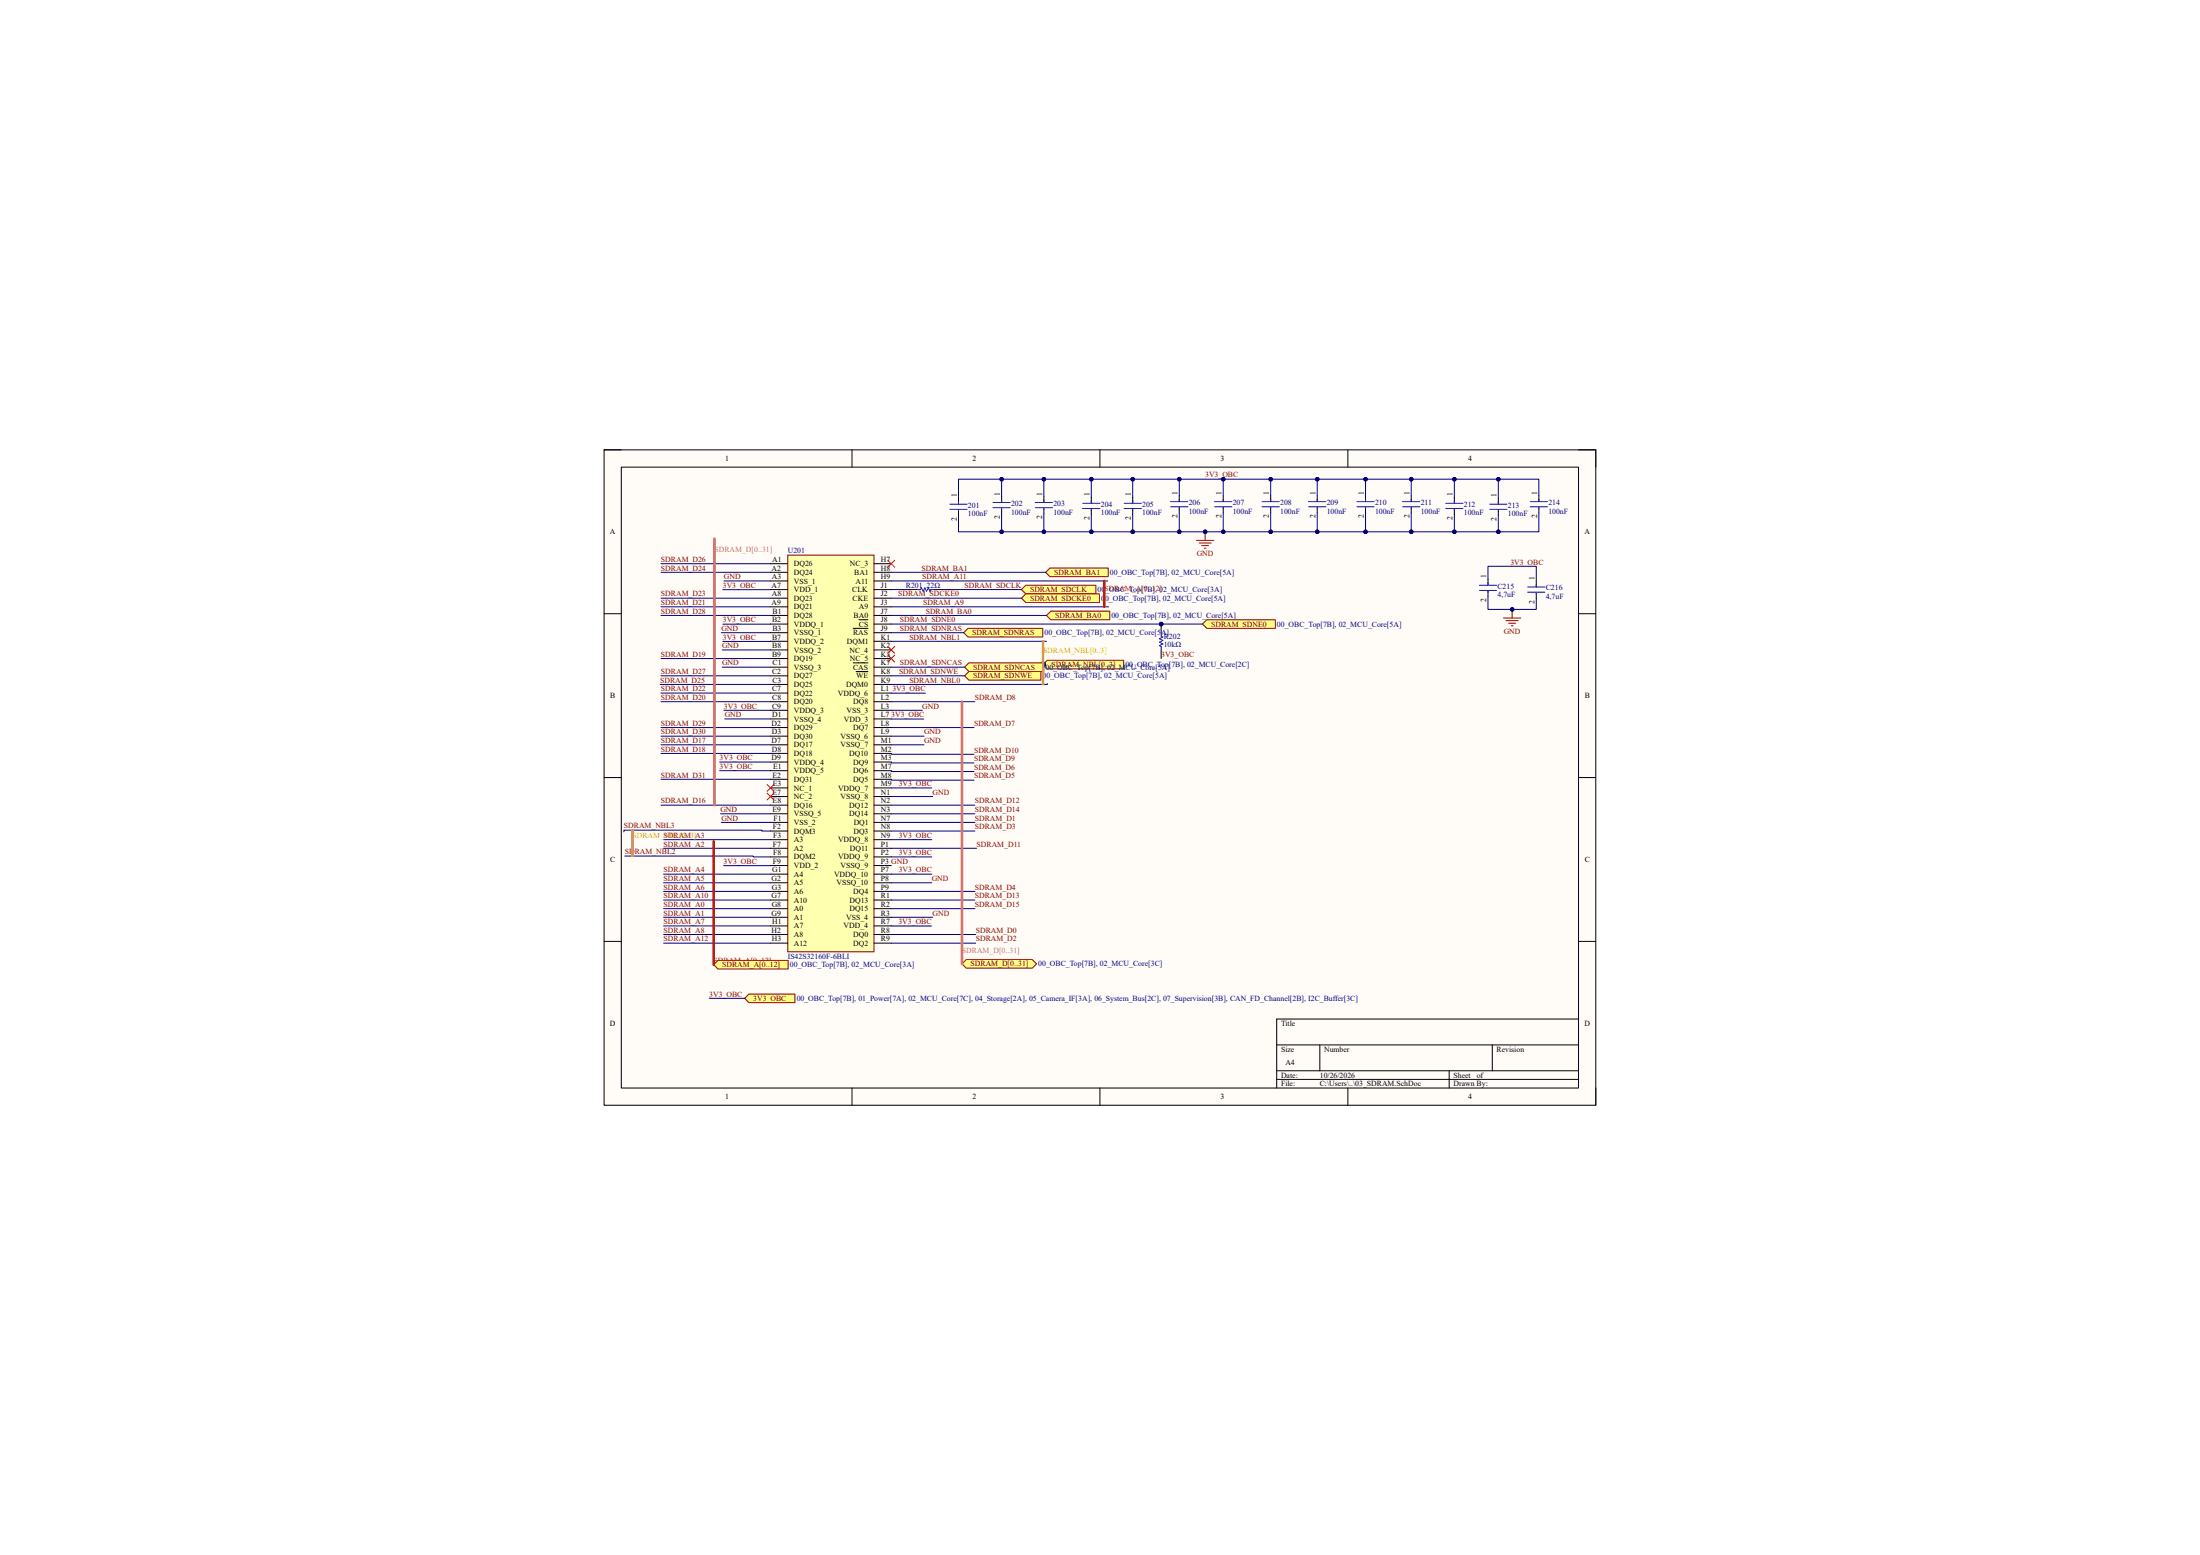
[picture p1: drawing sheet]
<svg xmlns="http://www.w3.org/2000/svg" width="648mm" height="458mm" viewBox="0 0 648 458" stroke-linecap="round" stroke-linejoin="round" font-family="sans-serif">
<path d="M177.9 132.5h292.1v193h-292.1z" fill-rule="evenodd" fill="#fffcf8"/>
<path d="M177.9 132.5h292.1v193h-292.1z" fill="none" stroke="#000" stroke-width=".29"/>
<path d="M183 137.6h281.9v182.9h-281.9z" fill-rule="evenodd" fill="#fffcf8"/>
<g fill="none" stroke="#000" stroke-width=".29">
<path d="M177.9 132.5h5.1M183 137.6h281.9v182.9h-281.9zM251 132.5v5.1M324 132.5v5.1M397 132.5v5.1M464.9 132.5h5.1v5.1M177.9 180.8h5.1M464.9 180.8h5.1M177.9 229h5.1M464.9 229h5.1M177.9 277.3h5.1M464.9 277.3h5.1"/>
<path d="M376 307.8h88.9M376 315.4h88.9M376 317.9h88.9M388.7 307.8v7.6M426.8 315.4v5.1M439.5 307.8v7.6M464.9 300.1h-88.9v20.4M251 320.5v5M324 320.5v5M397 320.5v5M470 320.5v5"/>
</g>
<path d="M232 163.5h25.4v116.8h-25.4z" fill-rule="evenodd" fill="#ffffb0"/>
<path d="M232 163.5h25.4v116.8h-25.4z" fill="none" stroke="#800000" stroke-width=".29"/>
<g fill="none" stroke="#000" stroke-width=".29">
<path d="M226.9 166h5.1M226.9 168.6h5.1M226.9 171.1h5.1M226.9 173.7h5.1M226.9 176.2h5.1M226.9 178.7h5.1M257.4 166h5.1M257.4 168.6h5.1M257.4 171.1h5.1M257.4 173.7h5.1M257.4 176.2h5.1M257.4 178.7h5.1"/>
<path d="M226.9 181.3h5.1M226.9 183.8h5.1M226.9 186.4h5.1M226.9 188.9h5.1M226.9 191.4h5.1M226.9 194h5.1M226.9 196.5h5.1M226.9 199.1h5.1M251.3 185.1h4.4M251.3 195.2h4.4M252.1 197.8h3.6M253 182.5h2.7"/>
<path d="M257.4 181.3h5.1M257.4 183.8h5.1M257.4 186.4h5.1M257.4 188.9h5.1M257.4 191.4h5.1M257.4 194h5.1M257.4 196.5h5.1M257.4 199.1h5.1M226.9 201.6h5.1M226.9 204.1h5.1M226.9 206.7h5.1M226.9 209.2h5.1"/>
<path d="M226.9 211.8h5.1M226.9 214.3h5.1M226.9 216.8h5.1M226.9 219.4h5.1M257.4 201.6h5.1M257.4 204.1h5.1M257.4 206.7h5.1M257.4 209.2h5.1M257.4 211.8h5.1M257.4 214.3h5.1M257.4 216.8h5.1M257.4 219.4h5.1"/>
<path d="M226.9 221.9h5.1M226.9 224.5h5.1M226.9 227h5.1M226.9 229.5h5.1M226.9 232.1h5.1M226.9 234.6h5.1M226.9 237.2h5.1M226.9 239.7h5.1M257.4 221.9h5.1M257.4 224.5h5.1M257.4 227h5.1M257.4 229.5h5.1"/>
<path d="M257.4 232.1h5.1M257.4 234.6h5.1M257.4 237.2h5.1M257.4 239.7h5.1M226.9 242.2h5.1M226.9 244.8h5.1M226.9 247.3h5.1M226.9 249.9h5.1M226.9 252.4h5.1M226.9 254.9h5.1M226.9 257.5h5.1M257.4 242.2h5.1"/>
<path d="M257.4 244.8h5.1M257.4 247.3h5.1M257.4 249.9h5.1M257.4 252.4h5.1M257.4 254.9h5.1M257.4 257.5h5.1M226.9 260h5.1M226.9 262.6h5.1M226.9 265.1h5.1M226.9 267.6h5.1M226.9 270.2h5.1M226.9 272.7h5.1"/>
<path d="M226.9 275.3h5.1M226.9 277.8h5.1M257.4 260h5.1M257.4 262.6h5.1M257.4 265.1h5.1M257.4 267.6h5.1M257.4 270.2h5.1M257.4 272.7h5.1M257.4 275.3h5.1M257.4 277.8h5.1"/>
</g>
<path d="M219.3 294l1.3-1.2h13.5v2.5h-13.5z" fill-rule="evenodd" fill="#ffff80"/>
<path d="M352.4 159.2h5.1M353.2 159.9h3.5M355 156.6v2.6M353.9 160.7h2.1M354.7 161.5h.5M219.3 294l1.3-1.2h13.5v2.5h-13.5z" fill="none" stroke="#800000" stroke-width=".29"/>
<g fill="none" stroke="#000" stroke-width=".29">
<path d="M282.3 146.7v1.8M282.3 150.3v1.5M295 146.2v1.8M295 149.8v1.5M307.5 146.2v1.8M307.5 149.8v1.5M321.4 146.5v1.8M321.4 150v1.6M333.6 146.5v1.8M333.6 150v1.6M347.3 146v1.7M347.3 149.5v1.5"/>
<path d="M360.3 146v1.7M360.3 149.5v1.5M374.3 146v1.7M374.3 149.5v1.5M388 146v1.7M388 149.5v1.5M402.2 146v1.7M402.2 149.5v1.5M415.7 146v1.7M415.7 149.5v1.5M428.4 146.5v1.8M428.4 150v1.6"/>
<path d="M441.3 146.7v1.8M441.3 150.3v1.5M453.3 146v1.7M453.3 149.5v1.5M438.3 170.6v1.8M438.3 174.2v1.5M452.5 171.1v1.8M452.5 174.7v1.5"/>
</g>
<g fill="none" stroke="#00f" stroke-width=".29">
<path d="M279.8 148.5h5.1M279.8 150h5.1M282.3 147.7v.8M282.3 150.3v.2M292.5 148h5.1M292.5 149.5h5.1M295 147.2v.8M295 149.8v.2M304.9 148h5.1M304.9 149.5h5.1M307.5 147.2v.8M307.5 149.8v.2"/>
<path d="M318.9 148.3h5.1M318.9 149.8h5.1M321.4 147.5v.8M321.4 150v.3M331.1 148.3h5.1M331.1 149.8h5.1M333.6 147.5v.8M333.6 150v.3M344.8 147.7h5.1M344.8 149.3h5.1M347.3 147v.7M347.3 149.5v.3"/>
<path d="M357.8 147.7h5M357.8 149.3h5M360.3 147v.7M360.3 149.5v.3M371.7 147.7h5.1M371.7 149.3h5.1M374.3 147v.7M374.3 149.5v.3M385.4 147.7h5.1M385.4 149.3h5.1M388 147v.7M388 149.5v.3"/>
<path d="M399.7 147.7h5M399.7 149.3h5M402.2 147v.7M402.2 149.5v.3M413.1 147.7h5.1M413.1 149.3h5.1M415.7 147v.7M415.7 149.5v.3M425.8 148.3h5.1M425.8 149.8h5.1M428.4 147.5v.8M428.4 150v.3"/>
<path d="M438.8 148.5h5.1M438.8 150h5.1M441.3 147.7v.8M441.3 150.3v.2M450.7 147.7h5.1M450.7 149.3h5.1M453.3 147v.7M453.3 149.5v.3M435.7 172.4h5.1M435.7 173.9h5.1M438.3 171.6v.8M438.3 174.2v.2"/>
<path d="M450 172.9h5M450 174.4h5M452.5 172.1v.8M452.5 174.7v.2"/>
</g>
<circle cx="355" cy="156.6" r=".51" fill="#000080"/>
<circle cx="355" cy="156.6" r=".51" fill="none" stroke="#000080" stroke-width=".29"/>
<path d="M445.4 179.5v2.5M442.8 182h5.1M443.6 182.8h3.6M444.4 183.6h2M445.1 184.3h.5" fill="none" stroke="#800000" stroke-width=".29"/>
<circle cx="445.4" cy="179.5" r=".51" fill="#000080"/>
<circle cx="445.4" cy="179.5" r=".51" fill="none" stroke="#000080" stroke-width=".29"/>
<path d="M261.5 165l2 2M263.5 165l-2 2M261.5 190.4l2 2M261.5 193l2 2M263.5 190.4l-2 2M263.5 193l-2 2M225.9 231.1l2.1 2M225.9 233.6l2.1 2M228 231.1l-2.1 2M228 233.6l-2.1 2" fill="none" stroke="#f00" stroke-width=".29"/>
<path d="M283.3 283.9l1.3-1.3h19.4l1.3 1.3-1.3 1.3h-19.4z" fill-rule="evenodd" fill="#ffff80"/>
<path d="M283.3 283.9l1.3-1.3h19.4l1.3 1.3-1.3 1.3h-19.4z" fill="none" stroke="#800000" stroke-width=".29"/>
<path d="M211.5 282.9h20.7v2.5h-20.7l-1.3-1.3z" fill-rule="evenodd" fill="#ffff80"/>
<path d="M211.5 282.9h20.7v2.5h-20.7l-1.3-1.3z" fill="none" stroke="#800000" stroke-width=".29"/>
<path d="M308 168.6l1.2-1.3h17.2v2.5h-17.2z" fill-rule="evenodd" fill="#ffff80"/>
<path d="M308 168.6l1.2-1.3h17.2v2.5h-17.2z" fill="none" stroke="#800000" stroke-width=".29"/>
<path d="M308.2 181.3l1.3-1.3h17.4v2.5h-17.4z" fill-rule="evenodd" fill="#ffff80"/>
<path d="M308.2 181.3l1.3-1.3h17.4v2.5h-17.4z" fill="none" stroke="#800000" stroke-width=".29"/>
<path d="M307.2 195.7l1.3-1.2h22.5v2.5h-22.5z" fill-rule="evenodd" fill="#ffff80"/>
<path d="M307.2 195.7l1.3-1.2h22.5v2.5h-22.5z" fill="none" stroke="#800000" stroke-width=".29"/>
<circle cx="307.2" cy="195.7" r=".76" fill="#000080"/>
<circle cx="307.2" cy="195.7" r=".76" fill="none" stroke="#000080" stroke-width=".29"/>
<path d="M300.9 173.7l1.2-1.3h20.7v2.5h-20.7z" fill-rule="evenodd" fill="#ffff80"/>
<path d="M300.9 173.7l1.2-1.3h20.7v2.5h-20.7z" fill="none" stroke="#800000" stroke-width=".29"/>
<path d="M300.9 176.2l1.2-1.3h21.7v2.6h-21.7z" fill-rule="evenodd" fill="#ffff80"/>
<path d="M300.9 176.2l1.2-1.3h21.7v2.6h-21.7z" fill="none" stroke="#800000" stroke-width=".29"/>
<path d="M284.1 196.5l1.3-1.3h22v2.6h-22z" fill-rule="evenodd" fill="#ffff80"/>
<path d="M284.1 196.5l1.3-1.3h22v2.6h-22z" fill="none" stroke="#800000" stroke-width=".29"/>
<path d="M284.1 199.1l1.3-1.3h21.2v2.5h-21.2z" fill-rule="evenodd" fill="#ffff80"/>
<path d="M284.1 199.1l1.3-1.3h21.2v2.5h-21.2z" fill="none" stroke="#800000" stroke-width=".29"/>
<path d="M354.2 183.8l1.3-1.3h20.1v2.6h-20.1z" fill-rule="evenodd" fill="#ffff80"/>
<path d="M354.2 183.8l1.3-1.3h20.1v2.6h-20.1z" fill="none" stroke="#800000" stroke-width=".29"/>
<path d="M285.1 185.1h22.1v2.5h-22.1l-1.3-1.2z" fill-rule="evenodd" fill="#ffff80"/>
<path d="M285.1 185.1h22.1v2.5h-22.1l-1.3-1.2z" fill="none" stroke="#800000" stroke-width=".29"/>
<path d="M267.6 173.7h2.5M275.2 173.7h2.5" fill="none" stroke="#000" stroke-width=".29"/>
<path d="M270.1 173.7h1l.3-.6 .5 1.1 .5-1.1 .5 1.1 .5-1.1 .5 1.1 .3-.5h1" fill="none" stroke="#00f" stroke-width=".29"/>
<g fill="none" stroke="#000080" stroke-width=".29">
<path d="M441.3 141.1h12v4.9M213.2 171.1h13.7M226.9 173.7h-14M212.5 186.4h14.4M212.7 196.5h14.2M212.7 191.4h14.2M226.9 183.8h-14M226.9 188.9h-14M213.2 209.2h13.7M213.5 211.8h13.4M262.5 211.8h9.6M262.5 204.1l10.1 .1"/>
<path d="M262.5 209.2h9.2M262.5 216.8h9.7M262.5 219.4h9.7M212 224.5h14.9M212 227h14.9M212.2 239.7h14.7M262.5 232.1h11.9M262.5 234.6h12.2M212.5 242.2h14.4M226.9 254.9l-13.8 .1M262.5 247.3h11.9M262.5 252.4h11.9"/>
<path d="M262.5 257.5h11.9M262.5 272.7h11.9M262.5 260h11.9M262.5 270.2h12.2M208.9 294h10.4"/>
</g>
<circle cx="441.3" cy="141.1" r=".51" fill="#000080"/>
<g fill="none" stroke="#000080" stroke-width=".29">
<path d="M415.7 141.1h12.7"/>
<circle cx="441.3" cy="141.1" r=".51"/>
</g>
<circle cx="415.7" cy="141.1" r=".51" fill="#000080"/>
<circle cx="415.7" cy="141.1" r=".51" fill="none" stroke="#000080" stroke-width=".29"/>
<circle cx="428.4" cy="141.1" r=".51" fill="#000080"/>
<g fill="none" stroke="#000080" stroke-width=".29">
<path d="M307.5 141.1h13.9"/>
<circle cx="428.4" cy="141.1" r=".51"/>
</g>
<circle cx="307.5" cy="141.1" r=".51" fill="#000080"/>
<circle cx="307.5" cy="141.1" r=".51" fill="none" stroke="#000080" stroke-width=".29"/>
<circle cx="321.4" cy="141.1" r=".51" fill="#000080"/>
<g fill="none" stroke="#000080" stroke-width=".29">
<path d="M347.3 141.1v4.9"/>
<circle cx="321.4" cy="141.1" r=".51"/>
</g>
<circle cx="347.3" cy="141.1" r=".51" fill="#000080"/>
<g fill="none" stroke="#000080" stroke-width=".29">
<path d="M360.3 141.1v4.9"/>
<circle cx="347.3" cy="141.1" r=".51"/>
</g>
<circle cx="360.3" cy="141.1" r=".51" fill="#000080"/>
<g fill="none" stroke="#000080" stroke-width=".29">
<path d="M374.3 141.1h13.7"/>
<circle cx="360.3" cy="141.1" r=".51"/>
</g>
<circle cx="374.3" cy="141.1" r=".51" fill="#000080"/>
<circle cx="374.3" cy="141.1" r=".51" fill="none" stroke="#000080" stroke-width=".29"/>
<circle cx="388" cy="141.1" r=".51" fill="#000080"/>
<g fill="none" stroke="#000080" stroke-width=".29">
<path d="M282.3 151.8v4.8h12.7"/>
<circle cx="388" cy="141.1" r=".51"/>
</g>
<circle cx="295" cy="156.6" r=".51" fill="#000080"/>
<g fill="none" stroke="#000080" stroke-width=".29">
<path d="M295 146.2v-5.1h-12.7v5.6"/>
<circle cx="295" cy="156.6" r=".51"/>
</g>
<circle cx="295" cy="141.1" r=".51" fill="#000080"/>
<g fill="none" stroke="#000080" stroke-width=".29">
<path d="M295 151.3v5.3h12.5"/>
<circle cx="295" cy="141.1" r=".51"/>
</g>
<circle cx="295" cy="156.6" r=".51" fill="#000080"/>
<circle cx="295" cy="156.6" r=".51" fill="none" stroke="#000080" stroke-width=".29"/>
<circle cx="307.5" cy="156.6" r=".51" fill="#000080"/>
<g fill="none" stroke="#000080" stroke-width=".29">
<path d="M295 141.1h12.5v5.1"/>
<circle cx="307.5" cy="156.6" r=".51"/>
</g>
<circle cx="295" cy="141.1" r=".51" fill="#000080"/>
<circle cx="295" cy="141.1" r=".51" fill="none" stroke="#000080" stroke-width=".29"/>
<circle cx="307.5" cy="141.1" r=".51" fill="#000080"/>
<g fill="none" stroke="#000080" stroke-width=".29">
<path d="M307.5 151.3v5.3h13.9"/>
<circle cx="307.5" cy="141.1" r=".51"/>
</g>
<circle cx="307.5" cy="156.6" r=".51" fill="#000080"/>
<circle cx="307.5" cy="156.6" r=".51" fill="none" stroke="#000080" stroke-width=".29"/>
<circle cx="321.4" cy="156.6" r=".51" fill="#000080"/>
<g fill="none" stroke="#000080" stroke-width=".29">
<path d="M321.4 151.6v5h12.2"/>
<circle cx="321.4" cy="156.6" r=".51"/>
</g>
<circle cx="321.4" cy="156.6" r=".51" fill="#000080"/>
<circle cx="321.4" cy="156.6" r=".51" fill="none" stroke="#000080" stroke-width=".29"/>
<circle cx="333.6" cy="156.6" r=".51" fill="#000080"/>
<g fill="none" stroke="#000080" stroke-width=".29">
<path d="M333.6 141.1h-12.2v5.4"/>
<circle cx="333.6" cy="156.6" r=".51"/>
</g>
<circle cx="321.4" cy="141.1" r=".51" fill="#000080"/>
<circle cx="321.4" cy="141.1" r=".51" fill="none" stroke="#000080" stroke-width=".29"/>
<circle cx="333.6" cy="141.1" r=".51" fill="#000080"/>
<g fill="none" stroke="#000080" stroke-width=".29">
<path d="M333.6 151.6v5h13.7"/>
<circle cx="333.6" cy="141.1" r=".51"/>
</g>
<circle cx="333.6" cy="156.6" r=".51" fill="#000080"/>
<circle cx="333.6" cy="156.6" r=".51" fill="none" stroke="#000080" stroke-width=".29"/>
<circle cx="347.3" cy="156.6" r=".51" fill="#000080"/>
<g fill="none" stroke="#000080" stroke-width=".29">
<path d="M374.3 146v-4.9h-40.7v5.4"/>
<circle cx="347.3" cy="156.6" r=".51"/>
</g>
<circle cx="333.6" cy="141.1" r=".51" fill="#000080"/>
<circle cx="333.6" cy="141.1" r=".51" fill="none" stroke="#000080" stroke-width=".29"/>
<circle cx="347.3" cy="141.1" r=".51" fill="#000080"/>
<circle cx="347.3" cy="141.1" r=".51" fill="none" stroke="#000080" stroke-width=".29"/>
<circle cx="360.3" cy="141.1" r=".51" fill="#000080"/>
<circle cx="360.3" cy="141.1" r=".51" fill="none" stroke="#000080" stroke-width=".29"/>
<circle cx="374.3" cy="141.1" r=".51" fill="#000080"/>
<g fill="none" stroke="#000080" stroke-width=".29">
<path d="M347.3 151v5.6h13"/>
<circle cx="374.3" cy="141.1" r=".51"/>
</g>
<circle cx="347.3" cy="156.6" r=".51" fill="#000080"/>
<circle cx="347.3" cy="156.6" r=".51" fill="none" stroke="#000080" stroke-width=".29"/>
<circle cx="355" cy="156.6" r=".51" fill="#000080"/>
<circle cx="355" cy="156.6" r=".51" fill="none" stroke="#000080" stroke-width=".29"/>
<circle cx="360.3" cy="156.6" r=".51" fill="#000080"/>
<g fill="none" stroke="#000080" stroke-width=".29">
<path d="M360.3 151v5.6h14"/>
<circle cx="360.3" cy="156.6" r=".51"/>
</g>
<circle cx="360.3" cy="156.6" r=".51" fill="#000080"/>
<circle cx="360.3" cy="156.6" r=".51" fill="none" stroke="#000080" stroke-width=".29"/>
<circle cx="374.3" cy="156.6" r=".51" fill="#000080"/>
<g fill="none" stroke="#000080" stroke-width=".29">
<path d="M374.3 151v5.6h13.7"/>
<circle cx="374.3" cy="156.6" r=".51"/>
</g>
<circle cx="374.3" cy="156.6" r=".51" fill="#000080"/>
<circle cx="374.3" cy="156.6" r=".51" fill="none" stroke="#000080" stroke-width=".29"/>
<circle cx="388" cy="156.6" r=".51" fill="#000080"/>
<g fill="none" stroke="#000080" stroke-width=".29">
<path d="M388 151v5.6h14.2"/>
<circle cx="388" cy="156.6" r=".51"/>
</g>
<circle cx="388" cy="156.6" r=".51" fill="#000080"/>
<circle cx="388" cy="156.6" r=".51" fill="none" stroke="#000080" stroke-width=".29"/>
<circle cx="402.2" cy="156.6" r=".51" fill="#000080"/>
<g fill="none" stroke="#000080" stroke-width=".29">
<path d="M402.2 141.1h-14.2v4.9"/>
<circle cx="402.2" cy="156.6" r=".51"/>
</g>
<circle cx="388" cy="141.1" r=".51" fill="#000080"/>
<circle cx="388" cy="141.1" r=".51" fill="none" stroke="#000080" stroke-width=".29"/>
<circle cx="402.2" cy="141.1" r=".51" fill="#000080"/>
<g fill="none" stroke="#000080" stroke-width=".29">
<path d="M402.2 151v5.6h13.5"/>
<circle cx="402.2" cy="141.1" r=".51"/>
</g>
<circle cx="402.2" cy="156.6" r=".51" fill="#000080"/>
<circle cx="402.2" cy="156.6" r=".51" fill="none" stroke="#000080" stroke-width=".29"/>
<circle cx="415.7" cy="156.6" r=".51" fill="#000080"/>
<g fill="none" stroke="#000080" stroke-width=".29">
<path d="M402.2 146v-4.9h13.5v4.9"/>
<circle cx="415.7" cy="156.6" r=".51"/>
</g>
<circle cx="402.2" cy="141.1" r=".51" fill="#000080"/>
<circle cx="402.2" cy="141.1" r=".51" fill="none" stroke="#000080" stroke-width=".29"/>
<circle cx="415.7" cy="141.1" r=".51" fill="#000080"/>
<g fill="none" stroke="#000080" stroke-width=".29">
<path d="M415.7 151v5.6h12.7"/>
<circle cx="415.7" cy="141.1" r=".51"/>
</g>
<circle cx="415.7" cy="156.6" r=".51" fill="#000080"/>
<circle cx="415.7" cy="156.6" r=".51" fill="none" stroke="#000080" stroke-width=".29"/>
<circle cx="428.4" cy="156.6" r=".51" fill="#000080"/>
<g fill="none" stroke="#000080" stroke-width=".29">
<path d="M428.4 151.6v5h12.9"/>
<circle cx="428.4" cy="156.6" r=".51"/>
</g>
<circle cx="428.4" cy="156.6" r=".51" fill="#000080"/>
<circle cx="428.4" cy="156.6" r=".51" fill="none" stroke="#000080" stroke-width=".29"/>
<circle cx="441.3" cy="156.6" r=".51" fill="#000080"/>
<g fill="none" stroke="#000080" stroke-width=".29">
<path d="M428.4 146.5v-5.4h12.9v5.6"/>
<circle cx="441.3" cy="156.6" r=".51"/>
</g>
<circle cx="428.4" cy="141.1" r=".51" fill="#000080"/>
<circle cx="428.4" cy="141.1" r=".51" fill="none" stroke="#000080" stroke-width=".29"/>
<circle cx="441.3" cy="141.1" r=".51" fill="#000080"/>
<g fill="none" stroke="#000080" stroke-width=".29">
<path d="M453.3 151v5.6h-12v-4.8"/>
<circle cx="441.3" cy="141.1" r=".51"/>
</g>
<circle cx="441.3" cy="156.6" r=".51" fill="#000080"/>
<g fill="none" stroke="#000080" stroke-width=".29">
<path d="M438.3 170.6v-3.8h14.2v4.3M438.3 175.7v3.8h14.2v-3.3"/>
<circle cx="441.3" cy="156.6" r=".51"/>
</g>
<circle cx="445.4" cy="179.5" r=".51" fill="#000080"/>
<g fill="none" stroke="#000080" stroke-width=".29">
<path d="M194.7 166h32.2M194.7 168.6h32.2M194.7 176.2h32.2M194.7 178.7h32.2M262.5 168.6h45.5M262.5 176.2h38.4M262.5 178.7h64M262.5 171.1h63.8M194.7 181.3h32.2M194.7 194h32.2M194.7 199.1h32.2M262.5 183.8h91.7"/>
<path d="M262.5 181.3h45.7M262.5 188.9h45.7M194.4 201.6h32.5M194.7 214.3h32.2M194.7 206.7h32.2M194.7 204.1h32.2M194.7 216.8h32.2M194.7 219.4h32.2M262.5 214.3h24.4M262.5 206.7h24.6M308.5 201.3v.3h-46M194.7 237.2h32.2"/>
<path d="M194.7 221.9h32.2M194.7 229.5h32.2M262.5 221.9v.3h24.4M262.5 224.5v.2h24.4M262.5 227v.2h24.4M262.5 229.5v.3h24.4M262.5 237.2h24.6M262.5 239.7h24.6M184 252.1h37.9v.3h5M195.5 249.9h31.4M195.5 247.3h31.4M195.5 257.5h31.4"/>
<path d="M226.9 244.8h-2.5v-.3h-40.6v.5M262.5 242.2h24.6M262.5 244.8h24.6M262.5 249.9h25.2M195.5 262.6h31.4M195.5 265.1h31.4M195.5 267.6h31.4M195.5 275.3h31.4M195.5 277.8h31.4M195.5 260h31.4M195.5 270.2h31.4M195.5 272.7h31.4"/>
<path d="M262.5 262.6h24.6M262.5 265.1h24.6M262.5 267.6h24.6M262.5 275.3h24.9M262.5 277.8h24.9"/>
<circle cx="445.4" cy="179.5" r=".51"/>
</g>
<circle cx="342" cy="183.8" r=".51" fill="#000080"/>
<g fill="none" stroke="#000080" stroke-width=".29">
<path d="M262.5 173.7h5.1M277.7 173.7h23.2M262.5 186.4h21.3M262.5 196.5h21.6M262.5 199.1h21.6"/>
<circle cx="342" cy="183.8" r=".51"/>
</g>
<path d="M210.4 158.7v78.5M283.3 206.7v77.2" fill="none" stroke="#e06666" stroke-width=".76"/>
<path d="M325.2 171.1v7.6M210.2 247.8v36.3" fill="none" stroke="#f00" stroke-width=".76"/>
<path d="M307.2 188.9v12.7M186.3 244.5v7.6" fill="none" stroke="#f90" stroke-width=".76"/>
<circle cx="342" cy="183.8" r=".51" fill="#000080"/>
<circle cx="342" cy="183.8" r=".51" fill="none" stroke="#000080" stroke-width=".29"/>
<path d="M342 183.8v2.6" fill="none" stroke="#000" stroke-width=".29"/>
<circle cx="342" cy="183.8" r=".51" fill="#000080"/>
<circle cx="342" cy="183.8" r=".51" fill="none" stroke="#000080" stroke-width=".29"/>
<path d="M342 191.4v2.6" fill="none" stroke="#000" stroke-width=".29"/>
<path d="M342 186.4v1l.5 .2-1 .5 1 .5-1 .5 1 .6-1 .5 .5 .2v1" fill="none" stroke="#00f" stroke-width=".29"/>
<g font-size="2.3">
<text x="213.6" y="135.8">1</text>
<text x="286.4" y="135.8">2</text>
<text x="359.5" y="135.8">3</text>
<text x="432.4" y="135.8">4</text>
<text x="281.8" y="146.5" transform="rotate(-90 281.8 146.5)">1</text>
<text x="294.5" y="146" transform="rotate(-90 294.5 146)">1</text>
<text x="307" y="146" transform="rotate(-90 307 146)">1</text>
<text x="320.9" y="146.2" transform="rotate(-90 320.9 146.2)">1</text>
<text x="333.1" y="146.2" transform="rotate(-90 333.1 146.2)">1</text>
<text x="346.8" y="145.7" transform="rotate(-90 346.8 145.7)">1</text>
<text x="359.8" y="145.7" transform="rotate(-90 359.8 145.7)">1</text>
<text x="373.8" y="145.7" transform="rotate(-90 373.8 145.7)">1</text>
<text x="387.5" y="145.7" transform="rotate(-90 387.5 145.7)">1</text>
<text x="401.7" y="145.7" transform="rotate(-90 401.7 145.7)">1</text>
<text x="415.2" y="145.7" transform="rotate(-90 415.2 145.7)">1</text>
<text x="427.9" y="146.2" transform="rotate(-90 427.9 146.2)">1</text>
<text x="440.8" y="146.5" transform="rotate(-90 440.8 146.5)">1</text>
<text x="452.8" y="145.7" transform="rotate(-90 452.8 145.7)">1</text>
<text x="281.8" y="153.4" transform="rotate(-90 281.8 153.4)">2</text>
<text x="294.5" y="152.9" transform="rotate(-90 294.5 152.9)">2</text>
<text x="307" y="152.9" transform="rotate(-90 307 152.9)">2</text>
<text x="320.9" y="153.1" transform="rotate(-90 320.9 153.1)">2</text>
<text x="333.1" y="153.1" transform="rotate(-90 333.1 153.1)">2</text>
<text x="346.8" y="152.6" transform="rotate(-90 346.8 152.6)">2</text>
<text x="359.8" y="152.6" transform="rotate(-90 359.8 152.6)">2</text>
<text x="373.8" y="152.6" transform="rotate(-90 373.8 152.6)">2</text>
<text x="387.5" y="152.6" transform="rotate(-90 387.5 152.6)">2</text>
<text x="401.7" y="152.6" transform="rotate(-90 401.7 152.6)">2</text>
<text x="415.2" y="152.6" transform="rotate(-90 415.2 152.6)">2</text>
<text x="427.9" y="153.1" transform="rotate(-90 427.9 153.1)">2</text>
<text x="440.8" y="153.4" transform="rotate(-90 440.8 153.4)">2</text>
<text x="452.8" y="152.6" transform="rotate(-90 452.8 152.6)">2</text>
<text x="179.7" y="157.4">A</text>
<text x="466.7" y="157.4">A</text>
<text x="227.5" y="165.5">A1</text>
<text x="233.8" y="166.8">DQ26</text>
<text x="250.4" y="166.8">NC_3</text>
<text x="259.5" y="165.5">H7</text>
<text x="227.3" y="168.1">A2</text>
<text x="227.3" y="173.1">A7</text>
<text x="227.4" y="170.6">A3</text>
<text x="233.8" y="169.3">DQ24</text>
<text x="233.8" y="171.9">VSS_1</text>
<text x="251.6" y="169.3">BA1</text>
<text x="252" y="171.9">A11</text>
<text x="259.5" y="168.1">H8</text>
<text x="259.5" y="170.6">H9</text>
<text x="259.5" y="173.1">J1</text>
<text x="437.8" y="170.4" transform="rotate(-90 437.8 170.4)">1</text>
<text x="452" y="170.9" transform="rotate(-90 452 170.9)">1</text>
<text x="227.3" y="178.2">A9</text>
<text x="227.3" y="175.7">A8</text>
<text x="233.8" y="174.4">VDD_1</text>
<text x="233.8" y="177">DQ23</text>
<text x="233.8" y="179.5">DQ21</text>
<text x="251" y="174.4">CLK</text>
<text x="251.1" y="177">CKE</text>
<text x="252.9" y="179.5">A9</text>
<text x="259.5" y="175.7">J2</text>
<text x="259.5" y="178.2">J3</text>
<text x="437.8" y="177.3" transform="rotate(-90 437.8 177.3)">2</text>
<text x="452" y="177.8" transform="rotate(-90 452 177.8)">2</text>
<text x="227.4" y="183.3">B2</text>
<text x="227.5" y="185.8">B3</text>
<text x="227.6" y="180.8">B1</text>
<text x="233.8" y="182">DQ28</text>
<text x="233.8" y="184.6">VDDQ_1</text>
<text x="251.4" y="182">BA0</text>
<text x="253" y="184.6">CS</text>
<text x="259.5" y="180.8">J7</text>
<text x="259.5" y="183.3">J8</text>
<text x="259.5" y="185.8">J9</text>
<text x="227.4" y="188.4">B7</text>
<text x="227.5" y="190.9">B8</text>
<text x="233.8" y="187.1">VSSQ_1</text>
<text x="233.8" y="189.7">VDDQ_2</text>
<text x="249.4" y="189.7">DQM1</text>
<text x="251.3" y="187.1">RAS</text>
<text x="259.5" y="188.4">K1</text>
<text x="259.5" y="190.9">K2</text>
<text x="227.4" y="193.5">B9</text>
<text x="227.6" y="196">C1</text>
<text x="233.8" y="192.2">VSSQ_2</text>
<text x="233.8" y="194.7">DQ19</text>
<text x="233.8" y="197.3">VSSQ_3</text>
<text x="250.2" y="192.2">NC_4</text>
<text x="250.3" y="194.7">NC_5</text>
<text x="251.3" y="197.3">CAS</text>
<text x="259.5" y="193.5">K3</text>
<text x="259.5" y="196">K7</text>
<text x="227.4" y="198.5">C2</text>
<text x="227.4" y="203.6">C7</text>
<text x="227.5" y="201.1">C3</text>
<text x="233.8" y="199.8">DQ27</text>
<text x="233.8" y="202.4">DQ25</text>
<text x="249.2" y="202.4">DQM0</text>
<text x="252.1" y="199.8">WE</text>
<text x="259.5" y="198.5">K8</text>
<text x="259.5" y="201.1">K9</text>
<text x="259.5" y="203.6">L1</text>
<text x="179.7" y="205.7">B</text>
<text x="227.4" y="208.7">C9</text>
<text x="227.5" y="206.2">C8</text>
<text x="233.8" y="204.9">DQ22</text>
<text x="233.8" y="207.4">DQ20</text>
<text x="233.8" y="210">VDDQ_3</text>
<text x="246.8" y="204.9">VDDQ_6</text>
<text x="249.3" y="210">VSS_3</text>
<text x="251.3" y="207.4">DQ8</text>
<text x="259.5" y="206.2">L2</text>
<text x="259.5" y="208.7">L3</text>
<text x="466.8" y="205.7">B</text>
<text x="227.3" y="213.8">D2</text>
<text x="227.5" y="211.2">D1</text>
<text x="233.8" y="212.5">VSSQ_4</text>
<text x="233.8" y="215.1">DQ29</text>
<text x="248.6" y="212.5">VDD_3</text>
<text x="251.3" y="215.1">DQ7</text>
<text x="259.5" y="211.2">L7</text>
<text x="259.5" y="213.8">L8</text>
<text x="227.3" y="218.9">D7</text>
<text x="227.3" y="221.4">D8</text>
<text x="227.4" y="216.3">D3</text>
<text x="233.8" y="217.6">DQ30</text>
<text x="233.8" y="220.1">DQ17</text>
<text x="247.6" y="217.6">VSSQ_6</text>
<text x="247.6" y="220.1">VSSQ_7</text>
<text x="259.5" y="216.3">L9</text>
<text x="259.5" y="218.9">M1</text>
<text x="259.5" y="221.4">M2</text>
<text x="227.3" y="223.9">D9</text>
<text x="227.7" y="226.5">E1</text>
<text x="233.8" y="222.7">DQ18</text>
<text x="233.8" y="225.2">VDDQ_4</text>
<text x="233.8" y="227.8">VDDQ_5</text>
<text x="250.1" y="222.7">DQ10</text>
<text x="251.3" y="225.2">DQ9</text>
<text x="251.3" y="227.8">DQ6</text>
<text x="259.5" y="223.9">M3</text>
<text x="259.5" y="226.5">M7</text>
<text x="227.5" y="229">E2</text>
<text x="227.6" y="231.6">E3</text>
<text x="233.8" y="230.3">DQ31</text>
<text x="233.8" y="232.8">NC_1</text>
<text x="246.8" y="232.8">VDDQ_7</text>
<text x="251.3" y="230.3">DQ5</text>
<text x="259.5" y="229">M8</text>
<text x="259.5" y="231.6">M9</text>
<text x="227.5" y="234.1">E7</text>
<text x="227.5" y="239.2">E9</text>
<text x="227.6" y="236.6">E8</text>
<text x="233.8" y="235.4">NC_2</text>
<text x="233.8" y="237.9">DQ16</text>
<text x="247.6" y="235.4">VSSQ_8</text>
<text x="250.1" y="237.9">DQ12</text>
<text x="259.5" y="234.1">N1</text>
<text x="259.5" y="236.6">N2</text>
<text x="259.5" y="239.2">N3</text>
<text x="227.7" y="244.3">F2</text>
<text x="227.8" y="241.7">F1</text>
<text x="233.8" y="240.5">VSSQ_5</text>
<text x="233.8" y="243">VSS_2</text>
<text x="233.8" y="245.5">DQM3</text>
<text x="250.1" y="240.5">DQ14</text>
<text x="251.4" y="245.5">DQ3</text>
<text x="251.5" y="243">DQ1</text>
<text x="259.5" y="241.7">N7</text>
<text x="259.5" y="244.3">N8</text>
<text x="227.7" y="249.3">F7</text>
<text x="227.7" y="251.9">F8</text>
<text x="227.8" y="246.8">F3</text>
<text x="233.8" y="248.1">A3</text>
<text x="233.8" y="250.6">A2</text>
<text x="246.8" y="248.1">VDDQ_8</text>
<text x="250.3" y="250.6">DQ11</text>
<text x="259.5" y="246.8">N9</text>
<text x="259.5" y="249.3">P1</text>
<text x="259.5" y="251.9">P2</text>
<text x="179.7" y="253.9">C</text>
<text x="227.5" y="257">G1</text>
<text x="227.7" y="254.4">F9</text>
<text x="233.8" y="253.2">DQM2</text>
<text x="233.8" y="255.7">VDD_2</text>
<text x="246.8" y="253.2">VDDQ_9</text>
<text x="247.6" y="255.7">VSSQ_9</text>
<text x="259.5" y="254.4">P3 GND</text>
<text x="259.5" y="257">P7</text>
<text x="466.8" y="253.9">C</text>
<text x="227.3" y="259.5">G2</text>
<text x="227.4" y="262">G3</text>
<text x="233.8" y="258.2">A4</text>
<text x="233.8" y="260.8">A5</text>
<text x="233.8" y="263.3">A6</text>
<text x="245.7" y="258.2">VDDQ_10</text>
<text x="246.4" y="260.8">VSSQ_10</text>
<text x="251.3" y="263.3">DQ4</text>
<text x="259.5" y="259.5">P8</text>
<text x="259.5" y="262">P9</text>
<text x="227.3" y="264.6">G7</text>
<text x="227.3" y="269.7">G9</text>
<text x="227.3" y="267.1">G8</text>
<text x="233.8" y="265.9">A10</text>
<text x="233.8" y="268.4">A0</text>
<text x="250.2" y="268.4">DQ15</text>
<text x="250.2" y="265.9">DQ13</text>
<text x="259.5" y="264.6">R1</text>
<text x="259.5" y="267.1">R2</text>
<text x="259.5" y="269.7">R3</text>
<text x="227.3" y="274.7">H2</text>
<text x="227.5" y="272.2">H1</text>
<text x="233.8" y="270.9">A1</text>
<text x="233.8" y="273.5">A7</text>
<text x="248.5" y="273.5">VDD_4</text>
<text x="249.2" y="270.9">VSS_4</text>
<text x="259.5" y="272.2">R7</text>
<text x="259.5" y="274.7">R8</text>
<text x="227.4" y="277.3">H3</text>
<text x="233.8" y="276">A8</text>
<text x="233.8" y="278.6">A12</text>
<text x="251.3" y="276">DQ0</text>
<text x="251.3" y="278.6">DQ2</text>
<text x="259.5" y="277.3">R9</text>
<text x="179.7" y="302.2">D</text>
<text x="377.3" y="302.2">Title</text>
<text x="466.7" y="302.2">D</text>
<text x="377.3" y="309.8">Size</text>
<text x="390" y="309.8">Number</text>
<text x="440.8" y="309.8">Revision</text>
<text x="377.3" y="317.4">Date:</text>
<text x="378.6" y="313.6">A4</text>
<text x="388.8" y="317.4">10/26/2026</text>
<text x="428.1" y="317.4">Sheet</text>
<text x="435" y="317.4">of</text>
<text x="213.6" y="323.8">1</text>
<text x="286.4" y="323.8">2</text>
<text x="359.5" y="323.8">3</text>
<text x="377.3" y="320">File:</text>
<text x="388.7" y="320">C:\Users\..\03_SDRAM.SchDoc</text>
<text x="428.1" y="320">Drawn By:</text>
<text x="432.4" y="323.8">4</text>
</g>
<g font-size="2.3" fill="#800000">
<text x="355" y="140.6">3V3_OBC</text>
<text x="194.7" y="165.5">SDRAM_D26</text>
<text x="352.5" y="163.7">GND</text>
<text x="444.9" y="166.3">3V3_OBC</text>
<text x="194.7" y="168.1">SDRAM_D24</text>
<text x="212.9" y="173.2">3V3_OBC</text>
<text x="213.2" y="170.6">GND</text>
<text x="271.4" y="168.1">SDRAM_BA1</text>
<text x="271.7" y="170.6">SDRAM_A11</text>
<text x="284.1" y="173.1">SDRAM_SDCLK</text>
<text x="310.5" y="169.3">SDRAM_BA1</text>
<text x="194.7" y="178.2">SDRAM_D21</text>
<text x="194.7" y="175.7">SDRAM_D23</text>
<text x="264.5" y="175.7">SDRAM_SDCKE0</text>
<text x="271.9" y="178.2">SDRAM_A9</text>
<text x="303.4" y="174.4">SDRAM_SDCLK</text>
<text x="303.4" y="177">SDRAM_SDCKE0</text>
<text x="194.7" y="180.8">SDRAM_D28</text>
<text x="212.5" y="185.8">GND</text>
<text x="212.9" y="183.3">3V3_OBC</text>
<text x="265" y="183.3">SDRAM_SDNE0</text>
<text x="265" y="185.8">SDRAM_SDNRAS</text>
<text x="272.7" y="180.8">SDRAM_BA0</text>
<text x="310.8" y="182">SDRAM_BA0</text>
<text x="356.7" y="184.6">SDRAM_SDNE0</text>
<text x="212.7" y="190.9">GND</text>
<text x="212.9" y="188.4">3V3_OBC</text>
<text x="267.8" y="188.4">SDRAM_NBL1</text>
<text x="286.4" y="187.1">SDRAM_SDNRAS</text>
<text x="442.9" y="186.6">GND</text>
<text x="194.7" y="193.5">SDRAM_D19</text>
<text x="212.7" y="196">GND</text>
<text x="265" y="196">SDRAM_SDNCAS</text>
<text x="286.6" y="197.3">SDRAM_SDNCAS</text>
<text x="309.8" y="196.5">SDRAM_NBL[0..3]</text>
<text x="342" y="193.5">3V3_OBC</text>
<text x="194.4" y="201.1">SDRAM_D25</text>
<text x="194.7" y="203.6">SDRAM_D22</text>
<text x="194.7" y="198.5">SDRAM_D27</text>
<text x="262.8" y="203.7">3V3_OBC</text>
<text x="264.8" y="198.5">SDRAM_SDNWE</text>
<text x="267.8" y="201.1">SDRAM_NBL0</text>
<text x="286.6" y="199.8">SDRAM_SDNWE</text>
<text x="194.7" y="206.2">SDRAM_D20</text>
<text x="213.2" y="208.7">3V3_OBC</text>
<text x="271.7" y="208.7">GND</text>
<text x="287.1" y="206.2">SDRAM_D8</text>
<text x="194.7" y="213.8">SDRAM_D29</text>
<text x="213.5" y="211.2">GND</text>
<text x="262.5" y="211.3">3V3_OBC</text>
<text x="286.9" y="213.8">SDRAM_D7</text>
<text x="194.7" y="218.9">SDRAM_D17</text>
<text x="194.7" y="221.4">SDRAM_D18</text>
<text x="194.7" y="216.3">SDRAM_D30</text>
<text x="272.2" y="218.9">GND</text>
<text x="272.2" y="216.3">GND</text>
<text x="286.9" y="221.7">SDRAM_D10</text>
<text x="212" y="226.5">3V3_OBC</text>
<text x="212" y="223.9">3V3_OBC</text>
<text x="286.9" y="226.7">SDRAM_D6</text>
<text x="286.9" y="224.2">SDRAM_D9</text>
<text x="194.7" y="229">SDRAM_D31</text>
<text x="264.7" y="231.6">3V3_OBC</text>
<text x="286.9" y="229.3">SDRAM_D5</text>
<text x="194.7" y="236.6">SDRAM_D16</text>
<text x="212.2" y="239.2">GND</text>
<text x="274.7" y="234.1">GND</text>
<text x="287.1" y="236.6">SDRAM_D12</text>
<text x="287.1" y="239.2">SDRAM_D14</text>
<text x="183.8" y="244">SDRAM_NBL3</text>
<text x="212.5" y="241.7">GND</text>
<text x="287.1" y="241.7">SDRAM_D1</text>
<text x="287.1" y="244.3">SDRAM_D3</text>
<text x="184" y="251.6">SDRAM_NBL2</text>
<text x="195.5" y="249.3">SDRAM_A2</text>
<text x="195.5" y="246.8">SDRAM_A3</text>
<text x="264.7" y="251.9">3V3_OBC</text>
<text x="264.7" y="246.8">3V3_OBC</text>
<text x="287.7" y="249.3">SDRAM_D11</text>
<text x="195.5" y="257">SDRAM_A4</text>
<text x="213.1" y="254.5">3V3_OBC</text>
<text x="264.7" y="257">3V3_OBC</text>
<text x="195.5" y="259.5">SDRAM_A5</text>
<text x="195.5" y="262">SDRAM_A6</text>
<text x="274.4" y="259.5">GND</text>
<text x="287.1" y="262">SDRAM_D4</text>
<text x="195.5" y="267.1">SDRAM_A0</text>
<text x="195.5" y="269.7">SDRAM_A1</text>
<text x="195.5" y="264.6">SDRAM_A10</text>
<text x="274.7" y="269.7">GND</text>
<text x="287.1" y="264.6">SDRAM_D13</text>
<text x="287.1" y="267.1">SDRAM_D15</text>
<text x="195.5" y="272.2">SDRAM_A7</text>
<text x="195.5" y="274.7">SDRAM_A8</text>
<text x="264.6" y="272.2">3V3_OBC</text>
<text x="287.4" y="274.7">SDRAM_D0</text>
<text x="195.5" y="277.3">SDRAM_A12</text>
<text x="287.4" y="277.3">SDRAM_D2</text>
<text x="212.7" y="284.9">SDRAM_A[0..12]</text>
<text x="285.9" y="284.6">SDRAM_D[0..31]</text>
<text x="208.9" y="293.5">3V3_OBC</text>
<text x="221.9" y="294.8">3V3_OBC</text>
</g>
<g font-size="2.3" fill="#000080">
<text x="285.1" y="149.5">201</text>
<text x="297.8" y="149">202</text>
<text x="310.3" y="149">203</text>
<text x="324.2" y="149.3">204</text>
<text x="336.4" y="149.3">205</text>
<text x="350.1" y="148.8">206</text>
<text x="363.1" y="148.8">207</text>
<text x="377.1" y="148.8">208</text>
<text x="390.8" y="148.8">209</text>
<text x="405" y="148.8">210</text>
<text x="418.5" y="148.8">211</text>
<text x="431.2" y="149.3">212</text>
<text x="444.1" y="149.5">213</text>
<text x="456.1" y="148.8">214</text>
<text x="285.1" y="152.1">100nF</text>
<text x="297.8" y="151.6">100nF</text>
<text x="310.3" y="151.6">100nF</text>
<text x="324.2" y="151.8">100nF</text>
<text x="336.4" y="151.8">100nF</text>
<text x="350.1" y="151.3">100nF</text>
<text x="363.1" y="151.3">100nF</text>
<text x="377.1" y="151.3">100nF</text>
<text x="390.8" y="151.3">100nF</text>
<text x="405" y="151.3">100nF</text>
<text x="418.5" y="151.3">100nF</text>
<text x="431.2" y="151.8">100nF</text>
<text x="444.1" y="152.1">100nF</text>
<text x="456.1" y="151.3">100nF</text>
<text x="232" y="163">U201</text>
<text x="266.8" y="173.1">R201 22Ω</text>
<text x="326.9" y="169.3">00_OBC_Top[7B], 02_MCU_Core[5A]</text>
<text x="441.1" y="173.4">C215</text>
<text x="455.3" y="173.9">C216</text>
<text x="323.3" y="174.4">00_OBC_Top[7B], 02_MCU_Core[3A]</text>
<text x="324.4" y="177">00_OBC_Top[7B], 02_MCU_Core[5A]</text>
<text x="441.1" y="175.9">4,7uF</text>
<text x="455.3" y="176.4">4,7uF</text>
<text x="327.4" y="182">00_OBC_Top[7B], 02_MCU_Core[5A]</text>
<text x="376.1" y="184.6">00_OBC_Top[7B], 02_MCU_Core[5A]</text>
<text x="307.7" y="187.1">00_OBC_Top[7B], 02_MCU_Core[5A]</text>
<text x="342.8" y="188.1">R202</text>
<text x="342.8" y="190.7">10kΩ</text>
<text x="307.9" y="197.3">00_OBC_Top[7B], 02_MCU_Core[5A]</text>
<text x="331.5" y="196.5">00_OBC_Top[7B], 02_MCU_Core[2C]</text>
<text x="307.1" y="199.8">00_OBC_Top[7B], 02_MCU_Core[5A]</text>
<text x="232" y="282.4">IS42S32160F-6BLI</text>
<text x="232.7" y="284.9">00_OBC_Top[7B], 02_MCU_Core[3A]</text>
<text x="305.8" y="284.6">00_OBC_Top[7B], 02_MCU_Core[3C]</text>
<text x="234.7" y="294.8">00_OBC_Top[7B], 01_Power[7A], 02_MCU_Core[7C], 04_Storage[2A], 05_Camera_IF[3A], 06_System_Bus[2C], 07_Supervision[3B], CAN_FD_Channel[2B], I2C_Buffer[3C]</text>
</g>
<g font-size="2.3" fill="#e06666">
<text x="210.4" y="162.5">SDRAM_D[0..31]</text>
<text x="283.3" y="280.8">SDRAM_D[0..31]</text>
</g>
<g font-size="2.3" fill="#f00">
<text x="325.2" y="174.2">SDRAM_A[0..12]</text>
<text x="210.2" y="283.6">SDRAM_A[0..12]</text>
</g>
<g font-size="2.3" fill="#f90">
<text x="307.2" y="192.4">SDRAM_NBL[0..3]</text>
<text x="186.3" y="246.8">SDRAM_NBL[0..3]</text>
</g>
</svg>
